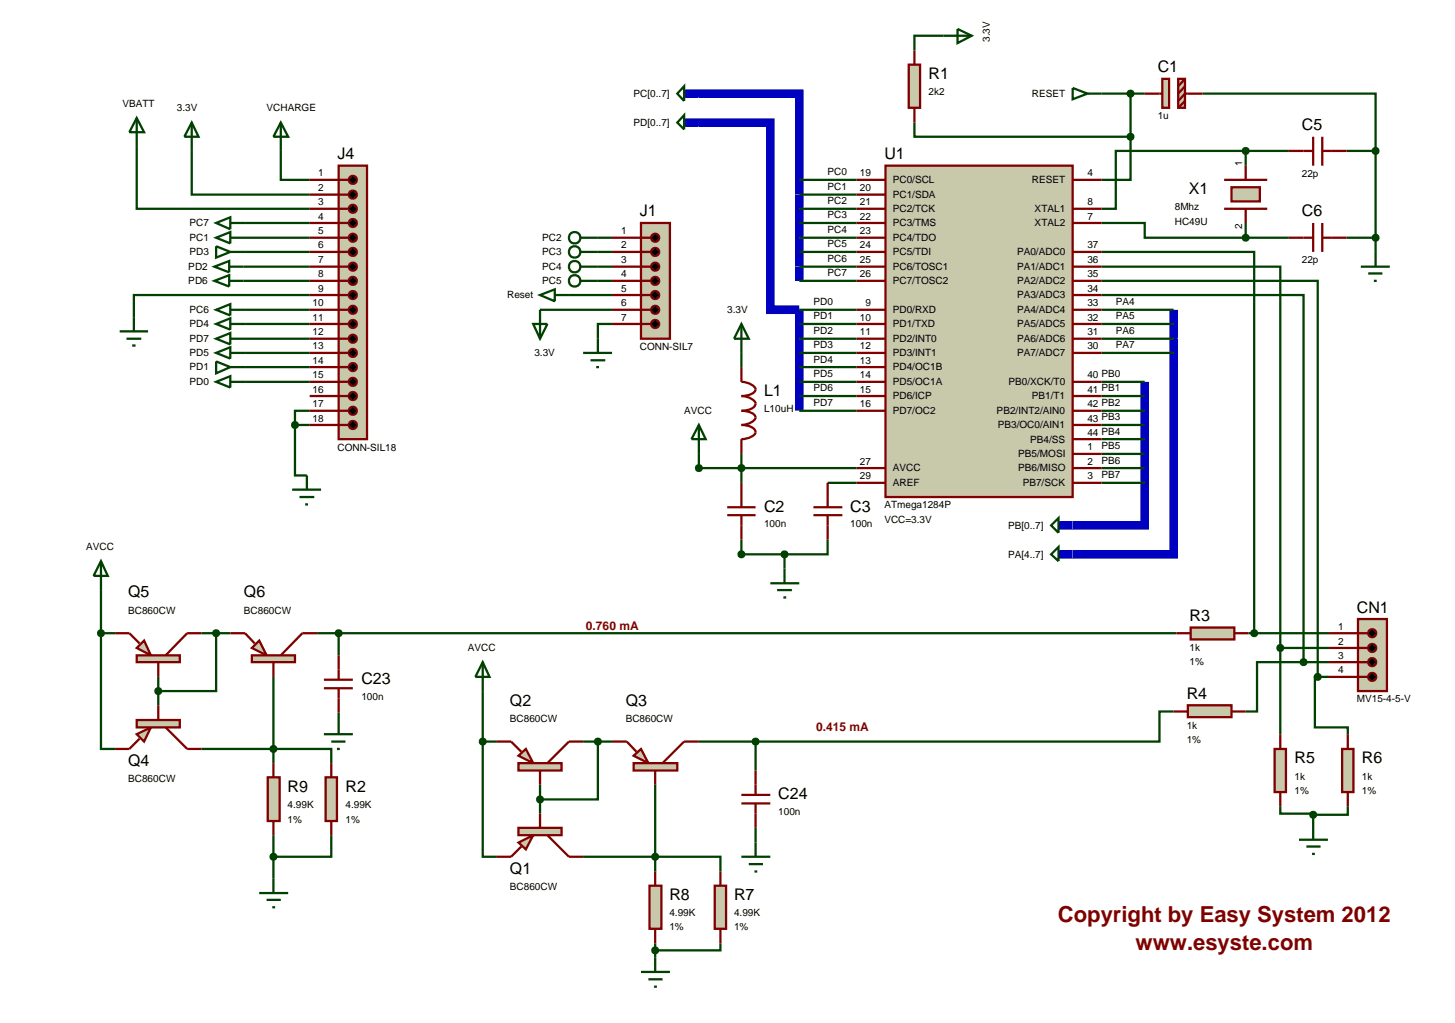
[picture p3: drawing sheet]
<svg xmlns="http://www.w3.org/2000/svg" width="257mm" height="180mm" viewBox="0 0 257 180" stroke-linecap="round" stroke-linejoin="round" font-family="sans-serif">
<path d="M123.2 16.5h17.7v33M123.2 21.6h12.6v33h5.1v17.8M206.9 54.6v43.1h-17.8M201.8 67.3v25.3h-12.7" fill="none" stroke="#0000c0" stroke-width="1.5" stroke-linecap="butt"/>
<g fill="none" stroke="#004000" stroke-width=".4">
<path d="M166.3 6.3h-5.1v2.6M194.2 16.5h7.6M199.3 16.5v7.6M212 16.5h30.5v10.1M24.1 25.9v10.9h30.5M33.8 26.6v7.7h20.8M43.2 39.3h11.4M49.5 26.6v5.1h5.1M140.9 31.7h10.1M140.9 34.3h10.1M140.9 36.8h10.1M140.9 39.3h10.1"/>
<path d="M161.2 21.6v2.5h38.1M194.2 39.3h7.6v2.6h17.8M199.3 24.1v7.6h-5.1M219.6 26.6h-22.9v10.2h-2.5M219.6 26.6h7.6M219.6 26.6v2.6M219.6 39.3v2.6M237.4 26.6h5.1M242.5 26.6v17.8M42.9 49.5h11.7M42.9 47h11.7M43.2 41.9h11.4"/>
<path d="M43.2 44.4h11.4M43.2 54.6h11.4M43.2 57.1h11.4M43.2 59.7h11.4M54.6 52h-31v3.9M95.2 54.6h12.7M100.3 52h7.6M105.4 49.5h2.5M105.4 41.9h2.5M105.4 44.4h2.5M105.4 47h2.5M107.9 57.1h-2.5v2.6"/>
<path d="M140.9 49.5h10.1M140.9 41.9h10.1M140.9 44.4h10.1M140.9 47h10.1M140.9 54.6h10.1M140.9 57.1h10.1M140.9 59.7h10.1M194.2 44.4h26.9v67.2M194.2 47h31.5v67.2M194.2 49.5h38.1v69.8M194.2 52h35.6v64.7M194.2 54.6h12.7"/>
<path d="M194.2 57.1h12.7M194.2 59.7h12.7M219.6 41.9h7.6M237.4 41.9h5.1M43.2 62.2h11.4M43.2 64.7h11.4M43.2 67.3h11.4M52 74.9v8.9h2.1M52 74.9h2.6M54.6 72.4h-2.6v2.5M130.7 62.2v2.5M140.9 72.4h10.1"/>
<path d="M140.9 62.2h10.1M140.9 64.7h10.1M140.9 67.3h10.1M140.9 69.8h10.1M194.2 72.4h7.6M194.2 62.2h12.7M194.2 67.3h7.6M194.2 69.8h7.6M194.2 74.9h7.6M194.2 77.4h7.6M123.2 80v2.5h27.8M130.7 80v5.1"/>
<path d="M130.7 95.1v2.6h7.6M138.3 97.7v2.5M145.9 95.1v2.6h-7.6M145.9 85.1h5.1M194.2 85.1h7.6M194.2 82.5h7.6M194.2 80h7.6M17.8 111.6v20.4h2.5M17.8 111.6h2.5M17.8 104v7.6M27.9 119.3v5M35.5 111.6h5.1"/>
<path d="M38.1 111.6v10.2h-10.2M48.2 119.3v15.2M55.9 111.6h151.5M59.7 111.6v3.9M220.1 111.6h14.2M225.7 114.2h8.6M225.7 114.2v15.2M229.8 116.7h-8.2v8.7h-2M229.8 116.7h4.5M232.3 119.3h-.5v8.9h5.8v1.2M232.3 119.3h2M35.5 132h22.9v2.5"/>
<path d="M59.7 125.6v1.3M85.1 130.7v20.3h2.5M85.1 130.7h2.5M85.1 121.8v8.9M95.2 138.3v5.1M102.8 130.7h5.1M105.4 130.7v10.2h-10.2M115.5 138.3v15.3M123.2 130.7h10M133.2 130.7v5.1M206.9 125.4h-2.5v5.3h-71.2M48.2 147.2v7.6"/>
<path d="M58.4 147.2v3.8h-10.2M102.8 151h24.2v2.6M133.2 145.9v2.6M225.7 142.1v1.3h5.8v.2M231.5 143.6v1.8M237.6 142.1v1.5h-6.1M115.5 166.3v2.5M127 166.3v1.2h-11.5"/>
</g>
<path d="M156.1 29.2h33v58.4h-33z" fill="#c8c8aa" stroke="#800000" stroke-width=".4"/>
<g fill="none" stroke="#800000" stroke-width=".4">
<path d="M151 31.7h5.1M151 36.8h5.1M151 39.3h5.1M151 34.3h5.1M189.1 31.7h5.1M189.1 36.8h5.1M189.1 39.3h5.1M151 44.4h5.1M151 47h5.1M151 49.5h5.1M151 54.6h5.1M151 57.1h5.1"/>
<path d="M151 59.7h5.1M151 41.9h5.1M189.1 44.4h5.1M189.1 47h5.1M189.1 49.5h5.1M189.1 52h5.1M189.1 54.6h5.1M189.1 57.1h5.1M189.1 59.7h5.1M151 67.3h5.1M151 69.8h5.1M151 72.4h5.1"/>
<path d="M151 62.2h5.1M151 64.7h5.1M189.1 67.3h5.1M189.1 69.8h5.1M189.1 72.4h5.1M189.1 74.9h5.1M189.1 77.4h5.1M189.1 62.2h5.1M151 82.5h5.1M151 85.1h5.1M189.1 80h5.1M189.1 82.5h5.1"/>
<path d="M189.1 85.1h5.1"/>
</g>
<path d="M160.2 11.4h2v7.6h-2z" fill="#c8c8aa" stroke="#800000" stroke-width=".4"/>
<path d="M161.2 8.9v2.5M161.2 19v2.6" fill="none" stroke="#800000" stroke-width=".4"/>
<g fill="#c8c8aa" stroke="#800000" stroke-width=".4">
<path d="M204.9 13.9h1.2v5.1h-1.2z"/>
<path d="M207.7 13.9h1.2v5.1h-1.2z"/>
</g>
<g fill="none" stroke="#800000" stroke-width=".4">
<path d="M201.8 16.5h3.1M208.9 13.9l-1.2 1.3M208.9 15.2l-1.2 1.3M208.9 17.8l-1.2 1.2M212 16.5h-3.1l-1.2 1.3M128.2 89.4h5M128.2 90.8h5M130.7 85.1v4.3M130.7 90.8v4.3M143.4 89.4h5.1M143.4 90.8h5.1M145.9 85.1v4.3"/>
<path d="M145.9 90.8v4.3"/>
</g>
<g fill="none" stroke="#004000" stroke-width=".4">
<path d="M166.3 6.3h5M168.8 5.1l2.5 1.2-2.5 1.3zM130.7 57.1l1.3 2.6h-2.6zM130.7 57.1v5.1M239.9 47h5.1M241.2 48.2h2.5M242.2 49.5h.5M242.5 44.4v2.6M135.8 102.8h5.1M137 104h2.6M138.1 105.3h.5M138.3 100.2v2.6"/>
<path d="M229 148h5.1M230.3 149.2h2.5M231.3 150.5h.5M231.5 145.4v2.6"/>
</g>
<path d="M130.4 82.1l.3-.1-.5 .5zM130.7 82l.4 .2 .1 .3zM130.7 83l.5-.5-.2 .4zM130.2 82.5l.5 .5-.4-.2z" fill="#004000" stroke="#004000" stroke-width=".4"/>
<path d="M130.7 82l.5 .5-.5 .5-.5-.5z" fill="#004000"/>
<path d="M120.6 16.5h2.6M120.6 21.6h2.6M186.6 92.6h2.5M186.6 97.7h2.5" fill="none" stroke="#0000c0" stroke-width="1.5" stroke-linecap="butt"/>
<path d="M120.6 15.2v2.6l-1.2-1.3zM120.6 20.3v2.5l-1.2-1.2zM123.2 74.9l1.2 2.5h-2.5zM123.2 74.9v5.1M185.3 97.7l1.3-1.3v2.5zM186.6 91.3v2.6l-1.3-1.3z" fill="none" stroke="#004000" stroke-width=".4"/>
<path d="M199 23.7l.3-.1-.5 .5zM199.3 23.6l.4 .2 .1 .3zM199.8 24.1l-.1 .3-.4 .2zM198.8 24.1l.5 .5-.3-.1z" fill="#004000" stroke="#004000" stroke-width=".4"/>
<path d="M198.8 24.1l.5-.5 .5 .5-.5 .5z" fill="#004000"/>
<path d="M227.2 26.6h4.3M231.5 24.1v5.1M231.5 39.3v5.1M233.1 24.1v5.1M233.1 39.3v5.1M233.1 26.6h4.3M227.2 41.9h4.3M233.1 41.9h4.3" fill="none" stroke="#800000" stroke-width=".4"/>
<path d="M242.1 26.3l.4-.2-.5 .5zM242.5 26.1l.3 .1 .2 .4zM243 26.6l-.2 .4-.3 .1zM242 26.6l.5 .5-.3-.1z" fill="#004000" stroke="#004000" stroke-width=".4"/>
<path d="M242 26.6l.5-.5 .5 .5-.5 .5z" fill="#004000"/>
<path d="M242.1 41.6l.4-.2-.5 .5zM242.5 41.4l.3 .1 .2 .4zM243 41.9l-.2 .4-.3 .1zM242 41.9l.5 .5-.3-.1z" fill="#004000" stroke="#004000" stroke-width=".4"/>
<path d="M242 41.9l.5-.5 .5 .5-.5 .5z" fill="#004000"/>
<path d="M215.8 31.7h7.6M215.8 36.8h7.6" fill="none" stroke="#800000" stroke-width=".4"/>
<path d="M217.1 33h5v2.5h-5z" fill="#c8c8aa" stroke="#800000" stroke-width=".4"/>
<path d="M219.6 29.2v2.5M219.6 36.8v2.5" fill="none" stroke="#800000" stroke-width=".4"/>
<path d="M219.2 26.3l.4-.2-.5 .5zM219.6 26.1l.3 .1 .2 .4zM219.6 27.1l.5-.5-.2 .4zM219.1 26.6l.5 .5-.4-.2z" fill="#004000" stroke="#004000" stroke-width=".4"/>
<path d="M219.1 26.6l.5-.5 .5 .5-.5 .5z" fill="#004000"/>
<path d="M219.2 41.6l.4-.2-.5 .5zM219.6 41.4l.3 .1 .2 .4zM219.6 42.4l.5-.5-.2 .4zM219.1 41.9l.5 .5-.4-.2z" fill="#004000" stroke="#004000" stroke-width=".4"/>
<path d="M219.6 41.4l.5 .5-.5 .5-.5-.5z" fill="#004000"/>
<path d="M138 97.3l.3-.1-.5 .5zM138.3 97.2l.3 .1 .2 .4zM138.8 97.7l-.1 .3-.4 .2zM137.8 97.7l.5 .5-.4-.2z" fill="#004000" stroke="#004000" stroke-width=".4"/>
<path d="M138.3 97.2l.5 .5-.5 .5-.5-.5z" fill="#004000"/>
<g fill="none" stroke="#004000" stroke-width=".4">
<path d="M95.2 52l2.6-1v2.1zM97.8 52h2.5M102.3 41.9h3.1M102.3 44.4h3.1M102.3 47h3.1M102.3 49.5h3.1"/>
<circle cx="101.3" cy="41.9" r="1.01"/>
<circle cx="101.3" cy="47" r="1.01"/>
<circle cx="101.3" cy="49.5" r="1.01"/>
<circle cx="101.3" cy="44.4" r="1.01"/>
</g>
<path d="M113 39.3h5.1v20.4h-5.1z" fill="#c8c8aa" stroke="#800000" stroke-width=".4"/>
<path d="M107.9 41.9h6.9M107.9 44.4h6.9M107.9 47h6.9M107.9 49.5h6.9M107.9 52h6.9M107.9 54.6h6.9M107.9 57.1h6.9" fill="none" stroke="#800000" stroke-width=".4"/>
<g fill="#000" stroke="#800000" stroke-width=".4">
<path d="M115 41.4l.5-.2-.7 .7zM115.5 41.2a.68 .68 0 0 1 .7 .7zM116.2 41.9a.68 .68 0 0 1-.7 .7zM114.8 41.9l.7 .7a.68 .68 0 0 1-.7-.7z"/>
<path d="M115 43.9l.5-.2-.7 .7zM115.5 43.7a.68 .68 0 0 1 .7 .7zM116.2 44.4a.68 .68 0 0 1-.7 .7zM114.8 44.4l.7 .7a.68 .68 0 0 1-.7-.7z"/>
<path d="M115 46.5l.5-.2-.7 .7zM115.5 46.3a.68 .68 0 0 1 .7 .7zM116.2 47a.68 .68 0 0 1-.7 .7zM114.8 47l.7 .7a.68 .68 0 0 1-.7-.7z"/>
<path d="M115 49l.5-.2-.7 .7zM115.5 48.8a.68 .68 0 0 1 .7 .7zM116.2 49.5a.68 .68 0 0 1-.7 .7zM114.8 49.5l.7 .7a.68 .68 0 0 1-.7-.7z"/>
<path d="M115 51.5l.5-.2-.7 .7zM115.5 51.3a.68 .68 0 0 1 .7 .7zM116.2 52a.68 .68 0 0 1-.7 .7zM114.8 52l.7 .7a.68 .68 0 0 1-.7-.7z"/>
<path d="M115 54.1l.5-.2-.7 .7zM115.5 53.9a.68 .68 0 0 1 .7 .7zM116.2 54.6a.68 .68 0 0 1-.7 .7zM114.8 54.6l.7 .7a.68 .68 0 0 1-.7-.7z"/>
<path d="M115 56.6l.5-.2-.7 .7zM115.5 56.4a.68 .68 0 0 1 .7 .7zM116.2 57.1a.68 .68 0 0 1-.7 .7zM114.8 57.1l.7 .7a.68 .68 0 0 1-.7-.7z"/>
</g>
<path d="M114.8 41.9l.7-.7 .7 .7-.7 .7zM114.8 44.4l.7-.7 .7 .7-.7 .7zM114.8 47l.7-.7 .7 .7-.7 .7zM114.8 49.5l.7-.7 .7 .7-.7 .7zM114.8 52l.7-.7 .7 .7-.7 .7zM114.8 54.6l.7-.7 .7 .7-.7 .7zM114.8 57.1l.7-.7 .7 .7-.7 .7z" fill="#000"/>
<path d="M189.1 15.5l2.6 1-2.6 1zM191.7 16.5h2.5M94 57.1h2.5l-1.3 2.6zM95.2 54.6v5.1M105.4 59.7v2.5M102.8 62.2h5.1M104.1 63.5h2.6M105.1 64.7h.5" fill="none" stroke="#004000" stroke-width=".4"/>
<path d="M199 16.1l.3-.1-.5 .5zM199.3 16l.4 .2 .1 .3zM199.8 16.5l-.1 .3-.4 .2zM198.8 16.5l.5 .5-.3-.1z" fill="#004000" stroke="#004000" stroke-width=".4"/>
<path d="M198.8 16.5l.5-.5 .5 .5-.5 .5z" fill="#004000"/>
<path d="M239.4 109.1h5.1v12.7h-5.1z" fill="#c8c8aa" stroke="#800000" stroke-width=".4"/>
<path d="M234.3 111.6h6.9M234.3 114.2h6.9M234.3 116.7h6.9M234.3 119.3h6.9" fill="none" stroke="#800000" stroke-width=".4"/>
<g fill="#000" stroke="#800000" stroke-width=".4">
<path d="M241.4 113.7l.5-.2-.7 .7zM241.9 113.5a.68 .68 0 0 1 .7 .7zM241.9 114.9l.7-.7a.68 .68 0 0 1-.7 .7zM241.2 114.2l.7 .7a.68 .68 0 0 1-.7-.7z"/>
<path d="M241.4 116.2l.5-.2-.7 .7zM241.9 116a.68 .68 0 0 1 .7 .7zM242.6 116.7a.68 .68 0 0 1-.7 .7zM241.2 116.7l.7 .7a.68 .68 0 0 1-.7-.7z"/>
<path d="M241.4 118.8l.5-.2-.7 .7zM241.9 118.6a.68 .68 0 0 1 .7 .7zM241.9 120l.7-.7a.68 .68 0 0 1-.7 .7zM241.2 119.3l.7 .7a.68 .68 0 0 1-.7-.7z"/>
<path d="M241.4 111.1l.5-.2-.7 .7zM241.9 110.9a.68 .68 0 0 1 .7 .7zM242.6 111.6a.68 .68 0 0 1-.7 .7zM241.2 111.6l.7 .7a.68 .68 0 0 1-.7-.7z"/>
</g>
<path d="M241.2 114.2l.7-.7 .7 .7-.7 .7zM241.9 116l.7 .7-.7 .7-.7-.7zM241.9 118.6l.7 .7-.7 .7-.7-.7zM241.2 111.6l.7-.7 .7 .7-.7 .7z" fill="#000"/>
<path d="M209.9 110.6h7.7v2.1h-7.7z" fill="#c8c8aa" stroke="#800000" stroke-width=".4"/>
<path d="M207.4 111.6h2.5M217.6 111.6h2.5" fill="none" stroke="#800000" stroke-width=".4"/>
<path d="M209.4 124.3h7.7v2.1h-7.7z" fill="#c8c8aa" stroke="#800000" stroke-width=".4"/>
<path d="M206.9 125.4h2.5M217.1 125.4h2.5" fill="none" stroke="#800000" stroke-width=".4"/>
<path d="M220.7 111.3l.4-.2-.5 .5zM221.1 111.1l.3 .1 .2 .4zM221.6 111.6l-.2 .4-.3 .1zM220.6 111.6l.5 .5-.4-.2z" fill="#004000" stroke="#004000" stroke-width=".4"/>
<path d="M220.6 111.6l.5-.5 .5 .5-.5 .5z" fill="#004000"/>
<path d="M224.7 132h2v7.6h-2z" fill="#c8c8aa" stroke="#800000" stroke-width=".4"/>
<path d="M225.7 129.4v2.6M225.7 139.6v2.5" fill="none" stroke="#800000" stroke-width=".4"/>
<path d="M236.6 132h2v7.6h-2z" fill="#c8c8aa" stroke="#800000" stroke-width=".4"/>
<path d="M237.6 129.4v2.6M237.6 139.6v2.5" fill="none" stroke="#800000" stroke-width=".4"/>
<path d="M231.2 143.2l.3-.1-.5 .5zM231.5 143.1l.4 .2 .1 .3zM231.5 144.1l.5-.5-.2 .4zM231 143.6l.5 .5-.4-.2z" fill="#004000" stroke="#004000" stroke-width=".4"/>
<path d="M231.5 143.1l.5 .5-.5 .5-.5-.5z" fill="#004000"/>
<path d="M225.3 113.9l.4-.2-.5 .5zM225.7 113.7l.4 .2 .1 .3zM226.2 114.2l-.1 .3-.4 .2zM225.2 114.2l.5 .5-.3-.1z" fill="#004000" stroke="#004000" stroke-width=".4"/>
<path d="M225.2 114.2l.5-.5 .5 .5-.5 .5z" fill="#004000"/>
<path d="M232 118.9l.3-.1-.5 .5zM232.3 118.8l.4 .2 .1 .3zM232.3 119.8l.5-.5-.2 .4zM231.8 119.3l.5 .5-.4-.2z" fill="#004000" stroke="#004000" stroke-width=".4"/>
<path d="M232.3 118.8l.5 .5-.5 .5-.5-.5z" fill="#004000"/>
<path d="M229.5 116.3l.3-.1-.5 .5zM229.8 116.2l.4 .2 .1 .3zM230.3 116.7l-.2 .4-.3 .1zM229.3 116.7l.5 .5-.3-.1z" fill="#004000" stroke="#004000" stroke-width=".4"/>
<path d="M229.8 116.2l.5 .5-.5 .5-.5-.5z" fill="#004000"/>
<g fill="#c8c8aa" stroke="#800000" stroke-width=".4">
<path d="M91.4 148.5l2.6-1.3-1.3 2.5z"/>
<path d="M91.4 145.9h7.6v1.3h-7.6z"/>
</g>
<path d="M91.9 149.2l-1.8 1.8h-2.5M95.2 143.4v2.5M96.5 147.2l3.8 3.8h2.5" fill="none" stroke="#800000" stroke-width=".4"/>
<g fill="#c8c8aa" stroke="#800000" stroke-width=".4">
<path d="M91.4 133.2l1.3-1.2 1.3 2.5z"/>
<path d="M91.4 134.5h7.6v1.3h-7.6z"/>
</g>
<path d="M87.6 130.7h2.5l1.8 1.8M95.2 135.8v2.5M102.8 130.7h-2.5l-3.8 3.8" fill="none" stroke="#800000" stroke-width=".4"/>
<g fill="#c8c8aa" stroke="#800000" stroke-width=".4">
<path d="M111.7 133.2l1.3-1.2 1.3 2.5z"/>
<path d="M111.7 134.5h7.7v1.3h-7.7z"/>
</g>
<path d="M107.9 130.7h2.6l1.7 1.8M115.5 135.8v2.5M123.2 130.7h-2.6l-3.8 3.8" fill="none" stroke="#800000" stroke-width=".4"/>
<path d="M114.5 156.1h2.1v7.6h-2.1z" fill="#c8c8aa" stroke="#800000" stroke-width=".4"/>
<path d="M115.5 153.6v2.5M115.5 163.7v2.6" fill="none" stroke="#800000" stroke-width=".4"/>
<path d="M113 171.3h5.1M114.3 172.6h2.5M115.3 173.9h.5M115.5 168.8v2.5" fill="none" stroke="#004000" stroke-width=".4"/>
<g fill="#c8c8aa" stroke="#800000" stroke-width=".4">
<path d="M24.1 129.4l2.5-1.2-1.2 2.5z"/>
<path d="M24.1 126.9h7.6v1.3h-7.6z"/>
</g>
<path d="M24.6 130.2l-1.8 1.8h-2.5M27.9 124.3v2.6M29.2 128.2l3.8 3.8h2.5" fill="none" stroke="#800000" stroke-width=".4"/>
<g fill="#c8c8aa" stroke="#800000" stroke-width=".4">
<path d="M24.1 114.2l1.3-1.3 1.2 2.6z"/>
<path d="M24.1 115.5h7.6v1.2h-7.6z"/>
</g>
<path d="M20.3 111.6h2.5l1.8 1.8M27.9 116.7v2.6M35.5 111.6h-2.5l-3.8 3.9" fill="none" stroke="#800000" stroke-width=".4"/>
<g fill="#c8c8aa" stroke="#800000" stroke-width=".4">
<path d="M44.4 114.2l1.3-1.3 1.3 2.6z"/>
<path d="M44.4 115.5h7.6v1.2h-7.6z"/>
</g>
<path d="M40.6 111.6h2.6l1.7 1.8M48.2 116.7v2.6M55.9 111.6h-2.6l-3.8 3.9" fill="none" stroke="#800000" stroke-width=".4"/>
<path d="M47.2 137h2.1v7.7h-2.1z" fill="#c8c8aa" stroke="#800000" stroke-width=".4"/>
<path d="M48.2 134.5v2.5M48.2 144.7v2.5" fill="none" stroke="#800000" stroke-width=".4"/>
<path d="M45.7 157.4h5.1M47 158.6h2.5M48 159.9h.5M48.2 154.8v2.6" fill="none" stroke="#004000" stroke-width=".4"/>
<path d="M27.5 121.5l.4-.2-.5 .5zM27.9 121.3l.4 .2 .1 .3zM28.4 121.8l-.1 .3-.4 .2zM27.4 121.8l.5 .5-.3-.1z" fill="#004000" stroke="#004000" stroke-width=".4"/>
<path d="M27.4 121.8l.5-.5 .5 .5-.5 .5z" fill="#004000"/>
<path d="M37.7 111.3l.4-.2-.5 .5zM38.1 111.1l.4 .2 .1 .3zM38.6 111.6l-.1 .3-.4 .2zM37.6 111.6l.5 .5-.4-.2z" fill="#004000" stroke="#004000" stroke-width=".4"/>
<path d="M37.6 111.6l.5-.5 .5 .5-.5 .5z" fill="#004000"/>
<path d="M105.1 130.3l.3-.1-.5 .5zM105.4 130.2l.4 .2 .1 .3zM105.9 130.7l-.2 .4-.3 .1zM104.9 130.7l.5 .5-.3-.1z" fill="#004000" stroke="#004000" stroke-width=".4"/>
<path d="M104.9 130.7l.5-.5 .5 .5-.5 .5z" fill="#004000"/>
<path d="M94.9 140.5l.3-.1-.5 .5zM95.2 140.4l.3 .1 .2 .4zM95.2 141.4l.5-.5-.2 .4zM94.7 140.9l.5 .5-.3-.1z" fill="#004000" stroke="#004000" stroke-width=".4"/>
<path d="M95.2 140.4l.5 .5-.5 .5-.5-.5z" fill="#004000"/>
<path d="M130.4 97.3l.3-.1-.5 .5zM130.7 97.2l.3 .1 .2 .4zM131.2 97.7l-.1 .3-.4 .2zM130.2 97.7l.5 .5-.4-.2z" fill="#004000" stroke="#004000" stroke-width=".4"/>
<path d="M130.7 97.2l.5 .5-.5 .5-.5-.5z" fill="#004000"/>
<path d="M122.9 82.1l.3-.1-.5 .5zM123.2 82l.3 .1 .2 .4zM123.2 83l.5-.5-.2 .4zM122.7 82.5l.5 .5-.4-.2z" fill="#004000" stroke="#004000" stroke-width=".4"/>
<path d="M123.2 82l.5 .5-.5 .5-.5-.5z" fill="#004000"/>
<path d="M17.8 98.9l1.2 2.6h-2.5zM17.8 98.9v5.1" fill="none" stroke="#004000" stroke-width=".4"/>
<path d="M17.4 111.3l.4-.2-.5 .5zM17.8 111.1l.4 .2 .1 .3zM18.3 111.6l-.1 .3-.4 .2zM17.3 111.6l.5 .5-.3-.1z" fill="#004000" stroke="#004000" stroke-width=".4"/>
<path d="M17.3 111.6l.5-.5 .5 .5-.5 .5z" fill="#004000"/>
<path d="M85.1 116.7l1.2 2.6h-2.5zM85.1 116.7v5.1" fill="none" stroke="#004000" stroke-width=".4"/>
<path d="M84.8 130.3l.3-.1-.5 .5zM85.1 130.2l.3 .1 .2 .4zM85.1 131.2l.5-.5-.2 .4zM84.6 130.7l.5 .5-.4-.2z" fill="#004000" stroke="#004000" stroke-width=".4"/>
<path d="M85.1 130.2l.5 .5-.5 .5-.5-.5z" fill="#004000"/>
<path d="M24.1 20.8l1.3 2.5h-2.6zM24.1 20.8v5.1M49.5 21.6l1.3 2.5h-2.6zM49.5 21.6v5M51.5 86.3h5.1M52.8 87.6h2.6M53.8 88.9h.5M54.1 83.8v2.5" fill="none" stroke="#004000" stroke-width=".4"/>
<path d="M59.7 29.2h5v48.2h-5z" fill="#c8c8aa" stroke="#800000" stroke-width=".4"/>
<g fill="none" stroke="#800000" stroke-width=".4">
<path d="M54.6 31.7h6.8M54.6 34.3h6.8M54.6 36.8h6.8M54.6 39.3h6.8M54.6 41.9h6.8M54.6 44.4h6.8M54.6 47h6.8M54.6 49.5h6.8M54.6 52h6.8M54.6 54.6h6.8M54.6 57.1h6.8M54.6 59.7h6.8"/>
<path d="M54.6 62.2h6.8M54.6 64.7h6.8M54.6 67.3h6.8M54.6 69.8h6.8M54.6 72.4h6.8M54.6 74.9h6.8"/>
</g>
<g fill="#000" stroke="#800000" stroke-width=".4">
<path d="M61.7 31.2l.5-.2-.7 .7zM62.2 31a.68 .68 0 0 1 .7 .7zM62.9 31.7a.68 .68 0 0 1-.7 .7zM61.5 31.7l.7 .7a.68 .68 0 0 1-.7-.7z"/>
<path d="M61.7 33.8l.5-.2-.7 .7zM62.2 33.6a.68 .68 0 0 1 .7 .7zM62.9 34.3a.68 .68 0 0 1-.7 .7zM61.5 34.3l.7 .7a.68 .68 0 0 1-.7-.7z"/>
<path d="M61.7 36.3l.5-.2-.7 .7zM62.2 36.1a.68 .68 0 0 1 .7 .7zM62.9 36.8a.68 .68 0 0 1-.7 .7zM61.5 36.8l.7 .7a.68 .68 0 0 1-.7-.7z"/>
<path d="M61.7 38.8l.5-.2-.7 .7zM62.2 38.6a.68 .68 0 0 1 .7 .7zM62.9 39.3a.68 .68 0 0 1-.7 .7zM61.5 39.3l.7 .7a.68 .68 0 0 1-.7-.7z"/>
<path d="M61.7 41.4l.5-.2-.7 .7zM62.2 41.2a.68 .68 0 0 1 .7 .7zM62.9 41.9a.68 .68 0 0 1-.7 .7zM61.5 41.9l.7 .7a.68 .68 0 0 1-.7-.7z"/>
<path d="M61.7 43.9l.5-.2-.7 .7zM62.2 43.7a.68 .68 0 0 1 .7 .7zM62.9 44.4a.68 .68 0 0 1-.7 .7zM61.5 44.4l.7 .7a.68 .68 0 0 1-.7-.7z"/>
<path d="M61.7 46.5l.5-.2-.7 .7zM62.2 46.3a.68 .68 0 0 1 .7 .7zM62.9 47a.68 .68 0 0 1-.7 .7zM61.5 47l.7 .7a.68 .68 0 0 1-.7-.7z"/>
<path d="M61.7 49l.5-.2-.7 .7zM62.2 48.8a.68 .68 0 0 1 .7 .7zM62.9 49.5a.68 .68 0 0 1-.7 .7zM61.5 49.5l.7 .7a.68 .68 0 0 1-.7-.7z"/>
<path d="M61.7 51.5l.5-.2-.7 .7zM62.2 51.3a.68 .68 0 0 1 .7 .7zM62.9 52a.68 .68 0 0 1-.7 .7zM61.5 52l.7 .7a.68 .68 0 0 1-.7-.7z"/>
<path d="M61.7 54.1l.5-.2-.7 .7zM62.2 53.9a.68 .68 0 0 1 .7 .7zM62.9 54.6a.68 .68 0 0 1-.7 .7zM61.5 54.6l.7 .7a.68 .68 0 0 1-.7-.7z"/>
<path d="M61.7 56.6l.5-.2-.7 .7zM62.2 56.4a.68 .68 0 0 1 .7 .7zM62.9 57.1a.68 .68 0 0 1-.7 .7zM61.5 57.1l.7 .7a.68 .68 0 0 1-.7-.7z"/>
<path d="M61.7 59.2l.5-.2-.7 .7zM62.2 59a.68 .68 0 0 1 .7 .7zM62.9 59.7a.68 .68 0 0 1-.7 .7zM61.5 59.7l.7 .7a.68 .68 0 0 1-.7-.7z"/>
<path d="M61.7 61.7l.5-.2-.7 .7zM62.2 61.5a.68 .68 0 0 1 .7 .7zM62.9 62.2a.68 .68 0 0 1-.7 .7zM61.5 62.2l.7 .7a.68 .68 0 0 1-.7-.7z"/>
<path d="M61.7 64.2l.5-.2-.7 .7zM62.2 64a.68 .68 0 0 1 .7 .7zM62.9 64.7a.68 .68 0 0 1-.7 .7zM61.5 64.7l.7 .7a.68 .68 0 0 1-.7-.7z"/>
<path d="M61.7 66.8l.5-.2-.7 .7zM62.2 66.6a.68 .68 0 0 1 .7 .7zM62.9 67.3a.68 .68 0 0 1-.7 .7zM61.5 67.3l.7 .7a.68 .68 0 0 1-.7-.7z"/>
<path d="M61.7 69.3l.5-.2-.7 .7zM62.2 69.1a.68 .68 0 0 1 .7 .7zM62.9 69.8a.68 .68 0 0 1-.7 .7zM61.5 69.8l.7 .7a.68 .68 0 0 1-.7-.7z"/>
<path d="M61.7 71.9l.5-.2-.7 .7zM62.2 71.7a.68 .68 0 0 1 .7 .7zM62.9 72.4a.68 .68 0 0 1-.7 .7zM61.5 72.4l.7 .7a.68 .68 0 0 1-.7-.7z"/>
<path d="M61.7 74.4l.5-.2-.7 .7zM62.2 74.2a.68 .68 0 0 1 .7 .7zM62.9 74.9a.68 .68 0 0 1-.7 .7zM61.5 74.9l.7 .7a.68 .68 0 0 1-.7-.7z"/>
</g>
<g fill="#000">
<path d="M62.2 31l.7 .7-.7 .7-.7-.7zM62.2 33.6l.7 .7-.7 .7-.7-.7zM62.2 36.1l.7 .7-.7 .7-.7-.7zM61.5 39.3l.7-.7 .7 .7-.7 .7zM62.2 41.2l.7 .7-.7 .7-.7-.7zM62.2 43.7l.7 .7-.7 .7-.7-.7zM62.2 46.3l.7 .7-.7 .7-.7-.7zM61.5 49.5l.7-.7 .7 .7-.7 .7zM62.2 51.3l.7 .7-.7 .7-.7-.7zM61.5 54.6l.7-.7 .7 .7-.7 .7zM62.2 56.4l.7 .7-.7 .7-.7-.7zM62.2 59l.7 .7-.7 .7-.7-.7z"/>
<path d="M61.5 62.2l.7-.7 .7 .7-.7 .7zM61.5 64.7l.7-.7 .7 .7-.7 .7zM61.5 67.3l.7-.7 .7 .7-.7 .7zM62.2 69.1l.7 .7-.7 .7-.7-.7zM62.2 71.7l.7 .7-.7 .7-.7-.7zM61.5 74.9l.7-.7 .7 .7-.7 .7z"/>
</g>
<g fill="none" stroke="#004000" stroke-width=".4">
<path d="M33.8 21.6l1.2 2.5h-2.5zM33.8 21.6v5M38.1 39.3l2.5-1v2.1zM40.6 39.3h2.6M37.8 47l2.6-1v2zM38.1 41.9l2.5-1v2zM38.1 43.4l2.5 1-2.5 1zM38.1 54.6l2.5-1v2zM38.1 57.1l2.5-1v2zM38.1 59.7l2.5-1v2zM40.4 47h2.5M40.6 41.9h2.6"/>
<path d="M40.6 44.4h2.6M40.6 54.6h2.6M40.6 57.1h2.6M40.6 59.7h2.6M38.1 62.2l2.5-1v2zM38.1 63.7l2.5 1-2.5 1.1zM38.1 67.3l2.5-1v2zM40.6 62.2h2.6M40.6 64.7h2.6M40.6 67.3h2.6"/>
</g>
<path d="M115.1 150.7l.4-.2-.5 .5zM115.5 150.5l.4 .2 .1 .3zM116 151l-.2 .4-.3 .1zM115 151l.5 .5-.3-.1z" fill="#004000" stroke="#004000" stroke-width=".4"/>
<path d="M115 151l.5-.5 .5 .5-.5 .5z" fill="#004000"/>
<path d="M47.9 131.6l.3-.1-.5 .5zM48.2 131.5l.4 .2 .1 .3zM48.7 132l-.1 .3-.4 .2zM47.7 132l.5 .5-.3-.1z" fill="#004000" stroke="#004000" stroke-width=".4"/>
<path d="M48.2 131.5l.5 .5-.5 .5-.5-.5z" fill="#004000"/>
<path d="M57.1 119.8h5.1M59.7 115.5v4.3M57.1 121.3h5.1M59.7 121.3v4.3M133.2 135.8v4.3M130.7 140.1h5.1M130.7 141.6h5.1M133.2 141.6v4.3" fill="none" stroke="#800000" stroke-width=".4"/>
<path d="M57.1 129.4h5.1M58.4 130.7h2.5M59.4 132h.5M59.7 126.9v2.5M130.7 151h5.1M132 152.3h2.5M133 153.6h.5M133.2 148.5v2.5" fill="none" stroke="#004000" stroke-width=".4"/>
<path d="M59.3 111.3l.4-.2-.5 .5zM59.7 111.1l.4 .2 .1 .3zM59.7 112.1l.5-.5-.2 .4zM59.2 111.6l.5 .5-.4-.2z" fill="#004000" stroke="#004000" stroke-width=".4"/>
<path d="M59.2 111.6l.5-.5 .5 .5-.5 .5z" fill="#004000"/>
<path d="M132.9 130.3l.3-.1-.5 .5zM133.2 130.2l.4 .2 .1 .3zM133.7 130.7l-.1 .3-.4 .2zM132.7 130.7l.5 .5-.3-.1z" fill="#004000" stroke="#004000" stroke-width=".4"/>
<path d="M132.7 130.7l.5-.5 .5 .5-.5 .5z" fill="#004000"/>
<path d="M37.8 49.5l2.6-1v2zM40.4 49.5h2.5" fill="none" stroke="#004000" stroke-width=".4"/>
<path d="M130.7 64.7v2.6a2.6 2.6 0 0 1 2.5 1.3 1.43 1.43 0 0 1-1.3 1l-1.2 .2a2.6 2.6 0 0 1 2.5 1.3 1.44 1.44 0 0 1-1.3 1.1l-1.2 .2a3.2 3.2 0 0 1 2.4 .9 .88 .88 0 0 1-.7 1.1l-1.1 .4-.6 .1a2.98 2.98 0 0 1 2.4 .9 .85 .85 0 0 1-.7 1.2l-1.1 .3-.6 .1v2.6" fill="none" stroke="#800000" stroke-width=".4"/>
<path d="M51.6 74.6l.4-.2-.5 .5zM52 74.4l.4 .2 .1 .3zM52.5 74.9l-.1 .3-.4 .2zM51.5 74.9l.5 .5-.4-.2z" fill="#004000" stroke="#004000" stroke-width=".4"/>
<path d="M51.5 74.9l.5-.5 .5 .5-.5 .5z" fill="#004000"/>
<path d="M21.1 58.4h5M22.3 59.7h2.6M23.6 55.9v2.5M23.3 60.9h.6" fill="none" stroke="#004000" stroke-width=".4"/>
<path d="M57.4 137h2v7.7h-2z" fill="#c8c8aa" stroke="#800000" stroke-width=".4"/>
<path d="M58.4 134.5v2.5M58.4 144.7v2.5" fill="none" stroke="#800000" stroke-width=".4"/>
<path d="M126 156.1h2v7.6h-2z" fill="#c8c8aa" stroke="#800000" stroke-width=".4"/>
<path d="M127 153.6v2.5M127 163.7v2.6" fill="none" stroke="#800000" stroke-width=".4"/>
<path d="M47.8 150.7l.4-.2-.5 .5zM48.2 150.5l.4 .2 .1 .3zM48.7 151l-.1 .3-.4 .2zM47.7 151l.5 .5-.3-.1z" fill="#004000" stroke="#004000" stroke-width=".4"/>
<path d="M47.7 151l.5-.5 .5 .5-.5 .5z" fill="#004000"/>
<path d="M115.2 167.1l.3-.1-.5 .5zM115.5 167l.4 .2 .1 .3zM116 167.5l-.2 .4-.3 .1zM115 167.5l.5 .5-.3-.1z" fill="#004000" stroke="#004000" stroke-width=".4"/>
<path d="M115 167.5l.5-.5 .5 .5-.5 .5z" fill="#004000"/>
<g font-size="3.9" fill="#800000">
<text x="186.5" y="162.4">Copyright by Easy System 2012</text>
<text x="200.2" y="167.5">www.esyste.com</text>
</g>
<g font-size="2.8">
<text x="163.7" y="14">R1</text>
<text x="204.1" y="12.8">C1</text>
<text x="229.5" y="23">C5</text>
<text x="59.5" y="28.1">J4</text>
<text x="155.9" y="28.1">U1</text>
<text x="209.6" y="34.3">X1</text>
<text x="112.8" y="38.2">J1</text>
<text x="229.5" y="38.2">C6</text>
<text x="134.7" y="69.9">L1</text>
<text x="134.7" y="90.2">C2</text>
<text x="149.9" y="90.2">C3</text>
<text x="22.6" y="105.3">Q5</text>
<text x="43" y="105.3">Q6</text>
<text x="239.2" y="108">CN1</text>
<text x="209.7" y="109.5">R3</text>
<text x="63.7" y="120.6">C23</text>
<text x="89.9" y="124.4">Q2</text>
<text x="110.3" y="124.4">Q3</text>
<text x="209.2" y="123.2">R4</text>
<text x="22.6" y="135">Q4</text>
<text x="228.2" y="134.6">R5</text>
<text x="240.1" y="134.6">R6</text>
<text x="50.7" y="139.6">R9</text>
<text x="60.9" y="139.6">R2</text>
<text x="137.2" y="140.9">C24</text>
<text x="89.9" y="154">Q1</text>
<text x="118" y="158.7">R8</text>
<text x="129.4" y="158.7">R7</text>
</g>
<g font-size="2.1" fill="#800000">
<text x="103.3" y="111">0.760 mA</text>
<text x="143.9" y="128.8">0.415 mA</text>
</g>
<g font-size="1.8">
<text x="174.5" y="7.4" transform="rotate(-90 174.5 7.4)">3.3V</text>
<text x="111.7" y="17.1">PC[0..7]</text>
<text x="163.7" y="16.8">2k2</text>
<text x="181.9" y="17.1">RESET</text>
<text x="21.6" y="18.9">VBATT</text>
<text x="31.2" y="19.6">3.3V</text>
<text x="47" y="19.6">VCHARGE</text>
<text x="111.7" y="22.2">PD[0..7]</text>
<text x="204.1" y="21">1u</text>
<text x="219" y="29.2" transform="rotate(-90 219 29.2)">1</text>
<text x="56.1" y="31.1">1</text>
<text x="56.1" y="33.7">2</text>
<text x="145.9" y="30.9">PC0</text>
<text x="145.9" y="33.5">PC1</text>
<text x="145.9" y="36">PC2</text>
<text x="151.6" y="31.1">19</text>
<text x="151.6" y="33.7">20</text>
<text x="157.4" y="32.3">PC0/SCL</text>
<text x="157.4" y="34.9">PC1/SDA</text>
<text x="181.9" y="32.3">RESET</text>
<text x="191.7" y="31.1">4</text>
<text x="229.5" y="31.2">22p</text>
<text x="33.4" y="39.9">PC7</text>
<text x="56.1" y="36.2">3</text>
<text x="56.1" y="38.7">4</text>
<text x="56.1" y="41.3">5</text>
<text x="109.5" y="41.3">1</text>
<text x="145.9" y="38.5">PC3</text>
<text x="145.9" y="41.1">PC4</text>
<text x="151.6" y="36.2">21</text>
<text x="151.6" y="38.7">22</text>
<text x="151.6" y="41.3">23</text>
<text x="157.4" y="37.4">PC2/TCK</text>
<text x="157.4" y="39.9">PC3/TMS</text>
<text x="182.4" y="37.4">XTAL1</text>
<text x="182.4" y="39.9">XTAL2</text>
<text x="191.7" y="36.2">8</text>
<text x="191.7" y="38.7">7</text>
<text x="207.1" y="37.1">8Mhz</text>
<text x="207.1" y="39.7">HC49U</text>
<text x="219" y="40.3" transform="rotate(-90 219 40.3)">2</text>
<text x="33.2" y="47.6">PD2</text>
<text x="33.4" y="42.5">PC1</text>
<text x="33.4" y="45">PD3</text>
<text x="56.1" y="43.8">6</text>
<text x="56.1" y="46.4">7</text>
<text x="95.6" y="42.5">PC2</text>
<text x="95.6" y="45">PC3</text>
<text x="95.6" y="47.6">PC4</text>
<text x="109.5" y="43.8">2</text>
<text x="109.5" y="46.4">3</text>
<text x="145.9" y="43.6">PC5</text>
<text x="145.9" y="46.2">PC6</text>
<text x="151.6" y="43.8">24</text>
<text x="151.6" y="46.4">25</text>
<text x="157.4" y="42.5">PC4/TDO</text>
<text x="157.4" y="45">PC5/TDI</text>
<text x="157.4" y="47.6">PC6/TOSC1</text>
<text x="179.3" y="45">PA0/ADC0</text>
<text x="179.3" y="47.6">PA1/ADC1</text>
<text x="191.7" y="43.8">37</text>
<text x="191.7" y="46.4">36</text>
<text x="229.5" y="46.4">22p</text>
<text x="33.2" y="50.1">PD6</text>
<text x="55.1" y="54">10</text>
<text x="56.1" y="48.9">8</text>
<text x="56.1" y="51.4">9</text>
<text x="89.4" y="52.6">Reset</text>
<text x="95.6" y="50.1">PC5</text>
<text x="109.5" y="48.9">4</text>
<text x="109.5" y="51.4">5</text>
<text x="109.5" y="54">6</text>
<text x="143.4" y="53.8">PD0</text>
<text x="145.9" y="48.7">PC7</text>
<text x="151.6" y="48.9">26</text>
<text x="152.6" y="54">9</text>
<text x="157.4" y="50.1">PC7/TOSC2</text>
<text x="179.3" y="50.1">PA2/ADC2</text>
<text x="179.3" y="52.6">PA3/ADC3</text>
<text x="191.7" y="48.9">35</text>
<text x="191.7" y="51.4">34</text>
<text x="191.7" y="54">33</text>
<text x="196.7" y="53.8">PA4</text>
<text x="33.4" y="55.2">PC6</text>
<text x="33.4" y="57.7">PD4</text>
<text x="55.1" y="56.5">11</text>
<text x="55.1" y="59.1">12</text>
<text x="109.5" y="56.5">7</text>
<text x="128.2" y="55.2">3.3V</text>
<text x="143.4" y="56.3">PD1</text>
<text x="143.4" y="58.9">PD2</text>
<text x="151.6" y="56.5">10</text>
<text x="151.6" y="59.1">11</text>
<text x="157.4" y="55.2">PD0/RXD</text>
<text x="157.4" y="57.7">PD1/TXD</text>
<text x="179.3" y="55.2">PA4/ADC4</text>
<text x="179.3" y="57.7">PA5/ADC5</text>
<text x="191.7" y="56.5">32</text>
<text x="191.7" y="59.1">31</text>
<text x="196.7" y="56.3">PA5</text>
<text x="196.7" y="58.9">PA6</text>
<text x="33.4" y="60.3">PD7</text>
<text x="33.4" y="62.8">PD5</text>
<text x="33.4" y="65.3">PD1</text>
<text x="55.1" y="61.6">13</text>
<text x="55.1" y="64.1">14</text>
<text x="94.2" y="62.8">3.3V</text>
<text x="112.8" y="61.7">CONN-SIL7</text>
<text x="143.4" y="61.4">PD3</text>
<text x="143.4" y="63.9">PD4</text>
<text x="151.6" y="61.6">12</text>
<text x="151.6" y="64.1">13</text>
<text x="157.4" y="60.3">PD2/INT0</text>
<text x="157.4" y="62.8">PD3/INT1</text>
<text x="157.4" y="65.3">PD4/OC1B</text>
<text x="179.3" y="60.3">PA6/ADC6</text>
<text x="179.3" y="62.8">PA7/ADC7</text>
<text x="191.7" y="61.6">30</text>
<text x="196.7" y="61.4">PA7</text>
<text x="33.4" y="67.9">PD0</text>
<text x="55.1" y="66.7">15</text>
<text x="55.1" y="69.2">16</text>
<text x="55.1" y="71.8">17</text>
<text x="143.4" y="71.6">PD7</text>
<text x="143.4" y="66.5">PD5</text>
<text x="143.4" y="69">PD6</text>
<text x="151.6" y="66.7">14</text>
<text x="151.6" y="69.2">15</text>
<text x="151.6" y="71.8">16</text>
<text x="157.4" y="67.9">PD5/OC1A</text>
<text x="157.4" y="70.4">PD6/ICP</text>
<text x="177.8" y="67.9">PB0/XCK/T0</text>
<text x="181.9" y="70.4">PB1/T1</text>
<text x="191.7" y="66.7">40 PB0</text>
<text x="191.7" y="69.2">41 PB1</text>
<text x="191.7" y="71.8">42 PB2</text>
<text x="55.1" y="74.3">18</text>
<text x="120.6" y="73">AVCC</text>
<text x="134.7" y="72.7">L10uH</text>
<text x="157.4" y="73">PD7/OC2</text>
<text x="175.7" y="73">PB2/INT2/AIN0</text>
<text x="175.9" y="75.5">PB3/OC0/AIN1</text>
<text x="181.6" y="78">PB4/SS</text>
<text x="191.7" y="74.3">43 PB3</text>
<text x="191.7" y="76.8">44 PB4</text>
<text x="59.5" y="79.5">CONN-SIL18</text>
<text x="151.6" y="81.9">27</text>
<text x="157.4" y="83.1">AVCC</text>
<text x="179.5" y="80.6">PB5/MOSI</text>
<text x="179.5" y="83.1">PB6/MISO</text>
<text x="191.7" y="79.4">1</text>
<text x="191.7" y="81.9">2</text>
<text x="194.2" y="79.2">PB5</text>
<text x="194.2" y="81.7">PB6</text>
<text x="151.6" y="84.5">29</text>
<text x="155.9" y="89.6">ATmega1284P</text>
<text x="157.4" y="85.7">AREF</text>
<text x="180.3" y="85.7">PB7/SCK</text>
<text x="191.7" y="84.5">3</text>
<text x="194.2" y="84.3">PB7</text>
<text x="134.7" y="92.9">100n</text>
<text x="149.9" y="92.9">100n</text>
<text x="155.9" y="92.1">VCC=3.3V</text>
<text x="177.7" y="93.2">PB[0..7]</text>
<text x="15.2" y="97">AVCC</text>
<text x="177.7" y="98.3">PA[4..7]</text>
<text x="22.6" y="108.2">BC860CW</text>
<text x="43" y="108.2">BC860CW</text>
<text x="235.9" y="111">1</text>
<text x="235.9" y="113.6">2</text>
<text x="82.5" y="114.8">AVCC</text>
<text x="209.7" y="114.7">1k</text>
<text x="209.7" y="117.2">1%</text>
<text x="235.9" y="116.1">3</text>
<text x="235.9" y="118.7">4</text>
<text x="63.7" y="123.4">100n</text>
<text x="239.2" y="123.8">MV15-4-5-V</text>
<text x="89.9" y="127.2">BC860CW</text>
<text x="110.3" y="127.2">BC860CW</text>
<text x="209.2" y="128.4">1k</text>
<text x="209.2" y="130.9">1%</text>
<text x="22.6" y="137.8">BC860CW</text>
<text x="228.2" y="137.4">1k</text>
<text x="240.1" y="137.4">1k</text>
<text x="50.7" y="142.4">4.99K</text>
<text x="60.9" y="142.4">4.99K</text>
<text x="137.2" y="143.7">100n</text>
<text x="228.2" y="139.9">1%</text>
<text x="240.1" y="139.9">1%</text>
<text x="50.7" y="145">1%</text>
<text x="60.9" y="145">1%</text>
<text x="89.9" y="156.8">BC860CW</text>
<text x="118" y="161.5">4.99K</text>
<text x="129.4" y="161.5">4.99K</text>
<text x="118" y="164">1%</text>
<text x="129.4" y="164">1%</text>
</g>
</svg>
